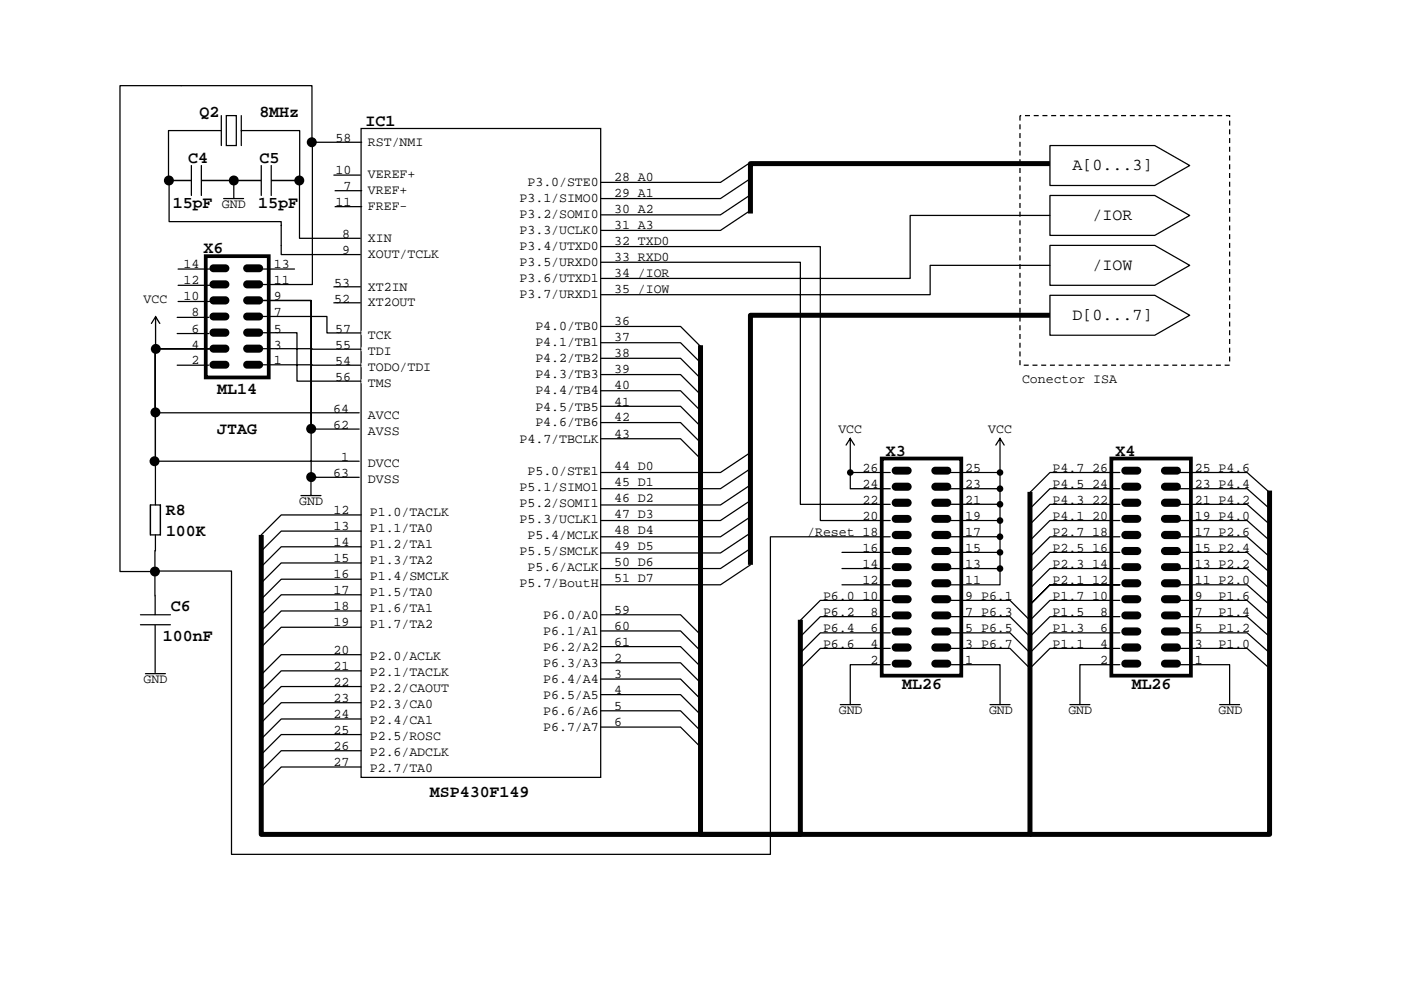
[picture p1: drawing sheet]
<svg xmlns="http://www.w3.org/2000/svg" width="297mm" height="210mm" viewBox="0 0 297 210" stroke-linecap="round" stroke-linejoin="round" font-family="sans-serif">
<path d="M216.3 24.5h44.4v52.9h-44.4z" fill="none" stroke="#010101" stroke-width=".26" stroke-dasharray="1.1 .8" stroke-linecap="butt"/>
<path d="M76.6 27.2h50.8v137.6h-50.8z" fill="#fff"/>
<path d="M76.6 27.2h50.8v137.6h-50.8z" fill="none" stroke="#010101" stroke-width=".26"/>
<path d="M186.9 97.2h16.9v46.1h-16.9z" fill="#fff"/>
<path d="M186.9 97.2h16.9v46.1h-16.9z" fill="none" stroke="#010101" stroke-width=".79"/>
<g fill="#010101">
<path d="M189.3 99.2l.6-.2h2.5a.84 .84 0 0 1 .9 .8 .84 .84 0 0 1-.9 .8h-2.5a.84 .84 0 0 1-.8-.5 .84 .84 0 0 1 .2-.9z" fill-rule="evenodd"/>
<path d="M189.3 102.6l.6-.3h2.5a.86 .86 0 0 1 .9 .9 .86 .86 0 0 1-.9 .9h-2.5a.86 .86 0 0 1-.8-.6 .86 .86 0 0 1 .2-.9z" fill-rule="evenodd"/>
<path d="M189.3 106l.6-.3h2.5a.87 .87 0 0 1 .9 .9 .87 .87 0 0 1-.9 .9h-2.5a.87 .87 0 0 1-.8-.6 .87 .87 0 0 1 .2-.9z" fill-rule="evenodd"/>
<path d="M189.3 109.4l.6-.2h2.5a.84 .84 0 0 1 .9 .8 .84 .84 0 0 1-.9 .8h-2.5a.84 .84 0 0 1-.8-.5 .84 .84 0 0 1 .2-.9z" fill-rule="evenodd"/>
<path d="M189.3 112.8l.6-.2h2.5a.87 .87 0 0 1 .9 .8 .87 .87 0 0 1-.9 .9h-2.5a.87 .87 0 0 1-.8-.5 .87 .87 0 0 1 .2-1z" fill-rule="evenodd"/>
<path d="M189.3 116.2l.6-.2h2.5a.86 .86 0 0 1 .9 .8 .86 .86 0 0 1-.9 .9h-2.5a.86 .86 0 0 1-.8-.5 .86 .86 0 0 1 .2-1z" fill-rule="evenodd"/>
<path d="M189.3 119.6l.6-.2h2.5a.84 .84 0 0 1 .9 .8 .84 .84 0 0 1-.9 .9h-2.5a.83 .83 0 0 1-.8-.5 .83 .83 0 0 1 .2-1z" fill-rule="evenodd"/>
<path d="M189.3 123.1l.6-.3h2.5a.86 .86 0 0 1 .9 .9 .86 .86 0 0 1-.9 .8h-2.5a.86 .86 0 0 1-.8-.5 .86 .86 0 0 1 .2-.9z" fill-rule="evenodd"/>
<path d="M189.3 126.4l.6-.2h2.5a.86 .86 0 0 1 .9 .9 .86 .86 0 0 1-.9 .8h-2.5a.86 .86 0 0 1-.8-.5 .86 .86 0 0 1 .2-1z" fill-rule="evenodd"/>
<path d="M189.3 129.9l.6-.3h2.5a.84 .84 0 0 1 .9 .9 .84 .84 0 0 1-.9 .8h-2.5a.84 .84 0 0 1-.8-.5 .84 .84 0 0 1 .2-.9z" fill-rule="evenodd"/>
<path d="M189.3 133.3l.6-.3h2.5a.86 .86 0 0 1 .9 .9 .86 .86 0 0 1-.9 .8h-2.5a.86 .86 0 0 1-.8-.5 .86 .86 0 0 1 .2-.9z" fill-rule="evenodd"/>
<path d="M189.3 136.7l.6-.3h2.5a.87 .87 0 0 1 .9 .9 .87 .87 0 0 1-.9 .9h-2.5a.87 .87 0 0 1-.8-.6 .87 .87 0 0 1 .2-.9z" fill-rule="evenodd"/>
<path d="M189.3 140.1l.6-.2h2.5a.84 .84 0 0 1 .9 .8 .84 .84 0 0 1-.9 .8h-2.5a.84 .84 0 0 1-.8-.5 .84 .84 0 0 1 .2-.9z" fill-rule="evenodd"/>
<path d="M197.7 99.2l.6-.2h2.6a.84 .84 0 0 1 .8 .8 .84 .84 0 0 1-.8 .8h-2.6a.84 .84 0 0 1-.8-.5 .84 .84 0 0 1 .2-.9z" fill-rule="evenodd"/>
<path d="M197.7 102.6l.6-.3h2.5a.86 .86 0 0 1 .9 .9 .86 .86 0 0 1-.9 .9h-2.5a.85 .85 0 0 1-.8-.6 .85 .85 0 0 1 .2-.9z" fill-rule="evenodd"/>
<path d="M197.7 106l.6-.3h2.5a.87 .87 0 0 1 .9 .9 .87 .87 0 0 1-.9 .9h-2.5a.86 .86 0 0 1-.8-.6 .86 .86 0 0 1 .2-.9z" fill-rule="evenodd"/>
<path d="M197.7 109.4l.6-.2h2.6a.84 .84 0 0 1 .8 .8 .84 .84 0 0 1-.8 .8h-2.6a.83 .83 0 0 1-.8-.5 .83 .83 0 0 1 .2-.9z" fill-rule="evenodd"/>
<path d="M197.7 112.8l.6-.2h2.5a.87 .87 0 0 1 .9 .8 .87 .87 0 0 1-.9 .9h-2.5a.86 .86 0 0 1-.8-.5 .86 .86 0 0 1 .2-1z" fill-rule="evenodd"/>
<path d="M197.7 116.2l.6-.2h2.5a.86 .86 0 0 1 .9 .8 .86 .86 0 0 1-.9 .9h-2.5a.86 .86 0 0 1-.8-.5 .86 .86 0 0 1 .2-1z" fill-rule="evenodd"/>
<path d="M197.7 119.6l.6-.2h2.6a.84 .84 0 0 1 .8 .8 .84 .84 0 0 1-.8 .9h-2.6a.83 .83 0 0 1-.8-.5 .83 .83 0 0 1 .2-1z" fill-rule="evenodd"/>
<path d="M197.7 123.1l.6-.3h2.5a.86 .86 0 0 1 .9 .9 .86 .86 0 0 1-.9 .8h-2.5a.86 .86 0 0 1-.8-.5 .86 .86 0 0 1 .2-.9z" fill-rule="evenodd"/>
<path d="M197.7 126.4l.6-.2h2.5a.86 .86 0 0 1 .9 .9 .86 .86 0 0 1-.9 .8h-2.5a.85 .85 0 0 1-.8-.5 .85 .85 0 0 1 .2-1z" fill-rule="evenodd"/>
<path d="M197.7 129.9l.6-.3h2.6a.84 .84 0 0 1 .8 .9 .84 .84 0 0 1-.8 .8h-2.6a.84 .84 0 0 1-.8-.5 .84 .84 0 0 1 .2-.9z" fill-rule="evenodd"/>
<path d="M197.7 133.3l.6-.3h2.5a.86 .86 0 0 1 .9 .9 .86 .86 0 0 1-.9 .8h-2.5a.85 .85 0 0 1-.8-.5 .85 .85 0 0 1 .2-.9z" fill-rule="evenodd"/>
<path d="M197.7 136.7l.6-.3h2.5a.87 .87 0 0 1 .9 .9 .87 .87 0 0 1-.9 .9h-2.5a.86 .86 0 0 1-.8-.6 .86 .86 0 0 1 .2-.9z" fill-rule="evenodd"/>
<path d="M197.7 140.1l.6-.2h2.6a.84 .84 0 0 1 .8 .8 .84 .84 0 0 1-.8 .8h-2.6a.83 .83 0 0 1-.8-.5 .83 .83 0 0 1 .2-.9z" fill-rule="evenodd"/>
</g>
<path d="M235.6 97.2h16.9v46.1h-16.9z" fill="#fff"/>
<path d="M235.6 97.2h16.9v46.1h-16.9z" fill="none" stroke="#010101" stroke-width=".79"/>
<g fill="#010101">
<path d="M238 99.2l.6-.2h2.5a.84 .84 0 0 1 .9 .8 .84 .84 0 0 1-.9 .8h-2.5a.84 .84 0 0 1-.8-.5 .84 .84 0 0 1 .2-.9z" fill-rule="evenodd"/>
<path d="M238 102.6l.6-.3h2.5a.86 .86 0 0 1 .9 .9 .86 .86 0 0 1-.9 .9h-2.5a.86 .86 0 0 1-.8-.6 .86 .86 0 0 1 .2-.9z" fill-rule="evenodd"/>
<path d="M238 106l.6-.3h2.5a.87 .87 0 0 1 .9 .9 .87 .87 0 0 1-.9 .9h-2.5a.87 .87 0 0 1-.8-.6 .87 .87 0 0 1 .2-.9z" fill-rule="evenodd"/>
<path d="M238 109.4l.6-.2h2.5a.84 .84 0 0 1 .9 .8 .84 .84 0 0 1-.9 .8h-2.5a.84 .84 0 0 1-.8-.5 .84 .84 0 0 1 .2-.9z" fill-rule="evenodd"/>
<path d="M238 112.8l.6-.2h2.5a.87 .87 0 0 1 .9 .8 .87 .87 0 0 1-.9 .9h-2.5a.87 .87 0 0 1-.8-.5 .87 .87 0 0 1 .2-1z" fill-rule="evenodd"/>
<path d="M238 116.2l.6-.2h2.5a.86 .86 0 0 1 .9 .8 .86 .86 0 0 1-.9 .9h-2.5a.86 .86 0 0 1-.8-.5 .86 .86 0 0 1 .2-1z" fill-rule="evenodd"/>
<path d="M238 119.6l.6-.2h2.5a.84 .84 0 0 1 .9 .8 .84 .84 0 0 1-.9 .9h-2.5a.83 .83 0 0 1-.8-.5 .83 .83 0 0 1 .2-1z" fill-rule="evenodd"/>
<path d="M238 123.1l.6-.3h2.5a.86 .86 0 0 1 .9 .9 .86 .86 0 0 1-.9 .8h-2.5a.86 .86 0 0 1-.8-.5 .86 .86 0 0 1 .2-.9z" fill-rule="evenodd"/>
<path d="M238 126.4l.6-.2h2.5a.86 .86 0 0 1 .9 .9 .86 .86 0 0 1-.9 .8h-2.5a.86 .86 0 0 1-.8-.5 .86 .86 0 0 1 .2-1z" fill-rule="evenodd"/>
<path d="M238 129.9l.6-.3h2.5a.84 .84 0 0 1 .9 .9 .84 .84 0 0 1-.9 .8h-2.5a.84 .84 0 0 1-.8-.5 .84 .84 0 0 1 .2-.9z" fill-rule="evenodd"/>
<path d="M238 133.3l.6-.3h2.5a.86 .86 0 0 1 .9 .9 .86 .86 0 0 1-.9 .8h-2.5a.86 .86 0 0 1-.8-.5 .86 .86 0 0 1 .2-.9z" fill-rule="evenodd"/>
<path d="M238 136.7l.6-.3h2.5a.87 .87 0 0 1 .9 .9 .87 .87 0 0 1-.9 .9h-2.5a.87 .87 0 0 1-.8-.6 .87 .87 0 0 1 .2-.9z" fill-rule="evenodd"/>
<path d="M238 140.1l.6-.2h2.5a.84 .84 0 0 1 .9 .8 .84 .84 0 0 1-.9 .8h-2.5a.84 .84 0 0 1-.8-.5 .84 .84 0 0 1 .2-.9z" fill-rule="evenodd"/>
<path d="M246.4 99.2l.6-.2h2.6a.84 .84 0 0 1 .8 .8 .84 .84 0 0 1-.8 .8h-2.6a.84 .84 0 0 1-.8-.5 .84 .84 0 0 1 .2-.9z" fill-rule="evenodd"/>
<path d="M246.4 102.6l.6-.3h2.5a.86 .86 0 0 1 .9 .9 .86 .86 0 0 1-.9 .9h-2.5a.85 .85 0 0 1-.8-.6 .85 .85 0 0 1 .2-.9z" fill-rule="evenodd"/>
<path d="M246.4 106l.6-.3h2.5a.87 .87 0 0 1 .9 .9 .87 .87 0 0 1-.9 .9h-2.5a.86 .86 0 0 1-.8-.6 .86 .86 0 0 1 .2-.9z" fill-rule="evenodd"/>
<path d="M246.4 109.4l.6-.2h2.6a.84 .84 0 0 1 .8 .8 .84 .84 0 0 1-.8 .8h-2.6a.83 .83 0 0 1-.8-.5 .83 .83 0 0 1 .2-.9z" fill-rule="evenodd"/>
<path d="M246.4 112.8l.6-.2h2.5a.87 .87 0 0 1 .9 .8 .87 .87 0 0 1-.9 .9h-2.5a.86 .86 0 0 1-.8-.5 .86 .86 0 0 1 .2-1z" fill-rule="evenodd"/>
<path d="M246.4 116.2l.6-.2h2.5a.86 .86 0 0 1 .9 .8 .86 .86 0 0 1-.9 .9h-2.5a.86 .86 0 0 1-.8-.5 .86 .86 0 0 1 .2-1z" fill-rule="evenodd"/>
<path d="M246.4 119.6l.6-.2h2.6a.84 .84 0 0 1 .8 .8 .84 .84 0 0 1-.8 .9h-2.6a.83 .83 0 0 1-.8-.5 .83 .83 0 0 1 .2-1z" fill-rule="evenodd"/>
<path d="M246.4 123.1l.6-.3h2.5a.86 .86 0 0 1 .9 .9 .86 .86 0 0 1-.9 .8h-2.5a.86 .86 0 0 1-.8-.5 .86 .86 0 0 1 .2-.9z" fill-rule="evenodd"/>
<path d="M246.4 126.4l.6-.2h2.5a.86 .86 0 0 1 .9 .9 .86 .86 0 0 1-.9 .8h-2.5a.85 .85 0 0 1-.8-.5 .85 .85 0 0 1 .2-1z" fill-rule="evenodd"/>
<path d="M246.4 129.9l.6-.3h2.6a.84 .84 0 0 1 .8 .9 .84 .84 0 0 1-.8 .8h-2.6a.84 .84 0 0 1-.8-.5 .84 .84 0 0 1 .2-.9z" fill-rule="evenodd"/>
<path d="M246.4 133.3l.6-.3h2.5a.86 .86 0 0 1 .9 .9 .86 .86 0 0 1-.9 .8h-2.5a.85 .85 0 0 1-.8-.5 .85 .85 0 0 1 .2-.9z" fill-rule="evenodd"/>
<path d="M246.4 136.7l.6-.3h2.5a.87 .87 0 0 1 .9 .9 .87 .87 0 0 1-.9 .9h-2.5a.86 .86 0 0 1-.8-.6 .86 .86 0 0 1 .2-.9z" fill-rule="evenodd"/>
<path d="M246.4 140.1l.6-.2h2.6a.84 .84 0 0 1 .8 .8 .84 .84 0 0 1-.8 .8h-2.6a.83 .83 0 0 1-.8-.5 .83 .83 0 0 1 .2-.9z" fill-rule="evenodd"/>
</g>
<g fill="none" stroke="#010101" stroke-width=".26">
<path d="M127.4 69.2h16.9l4.2 4.2M127.4 72.7h16.9l4.2 4.2M127.4 76h16.9l4.2 4.2M127.4 79.4h16.9l4.2 4.3M127.4 82.8h16.9l4.2 4.3M127.4 86.1h16.9l4.2 4.3M127.4 89.6h16.9l4.2 4.2M127.4 93h16.9l4.2 4.3M159.1 99.4l-6.3 4.2h-25.4M159.1 95.9l-6.3 4.3h-25.4M76.6 109.2h-17l-4.2 4.2M76.6 112.6h-17l-4.2 4.2"/>
<path d="M76.6 115.9h-17l-4.2 4.3M76.6 119.4h-17l-4.2 4.2M159.1 119.8l-6.3 4.2h-25.4M159.1 116.3l-6.3 4.2h-25.4M159.1 113l-6.3 4.2h-25.4M159.1 109.6l-6.3 4.2h-25.4M159.1 106.1l-6.3 4.3h-25.4M159.1 102.8l-6.3 4.3h-25.4M76.6 138.8h-17l-4.2 4.2M76.6 122.8h-17l-4.2 4.2M76.6 126.1h-17l-4.2 4.2M76.6 129.5h-17l-4.2 4.3"/>
<path d="M76.6 133h-17l-4.2 4.2M127.4 130.3h16.9l4.2 4.3M127.4 133.8h16.9l4.2 4.2M127.4 137.1h16.9l4.2 4.2M76.6 142.2h-17l-4.2 4.3M76.6 145.6h-17l-4.2 4.2M76.6 149h-17l-4.2 4.2M76.6 152.4h-17l-4.2 4.3M76.6 155.7h-17l-4.2 4.3M76.6 159.2h-17l-4.2 4.2M127.4 140.5h16.9l4.2 4.3M127.4 144h16.9l4.2 4.2"/>
<path d="M127.4 147.3h16.9l4.2 4.2M127.4 150.7h16.9l4.2 4.2M127.4 154.2h16.9l4.2 4.2M76.6 162.6h-17l-4.2 4.3"/>
</g>
<path d="M148.5 73.2v103.7h21.2v-45.5M222.6 66.8h-63.5v53M218.4 104.3v72.6h-163v-63.5" fill="none" stroke="#010101" stroke-width="1.1" stroke-linecap="butt"/>
<path d="M222.6 62.6h22.2l7.4 4.2-7.4 4.3h-22.2z" fill-rule="evenodd" fill="#fff"/>
<path d="M222.6 62.6h22.2l7.4 4.2-7.4 4.3h-22.2z" fill="none" stroke="#010101" stroke-width=".26"/>
<path d="M222.6 52h22.2l7.4 4.3-7.4 4.2h-22.2z" fill-rule="evenodd" fill="#fff"/>
<path d="M222.6 52h22.2l7.4 4.3-7.4 4.2h-22.2z" fill="none" stroke="#010101" stroke-width=".26"/>
<path d="M222.6 41.4h22.2l7.4 4.3-7.4 4.2h-22.2z" fill-rule="evenodd" fill="#fff"/>
<path d="M222.6 41.4h22.2l7.4 4.3-7.4 4.2h-22.2z" fill="none" stroke="#010101" stroke-width=".26"/>
<path d="M222.6 30.9h22.2l7.4 4.2-7.4 4.2h-22.2z" fill-rule="evenodd" fill="#fff"/>
<path d="M159.1 37.9l-6.3 4.2h-25.4M159.1 34.4l-6.3 4.3h-25.4M222.6 30.9h22.2l7.4 4.2-7.4 4.2h-22.2zM127.4 52.3h46.5v58.1h14.8M127.4 55.6h42.3v51.3h19M159.1 44.6l-6.3 4.3h-25.4M159.1 41.3l-6.3 4.3h-25.4M222.6 45.7h-29.6v13.3h-65.6M222.6 56.3h-25.4v6.2h-69.8" fill="none" stroke="#010101" stroke-width=".26"/>
<path d="M222.6 34.7h-63.5v10.6" fill="none" stroke="#010101" stroke-width="1.1" stroke-linecap="butt"/>
<g fill="#010101">
<path d="M180.2 100.1h8.5l.2 .1-.2 .1h-8.4zM179.6 100.2a.7 .7 0 0 1 1.4 0 .7 .7 0 0 1-1.4 0z"/>
<path d="M211.9 92.9h.2v31.1l-.1 .1h-10.6l-.1-.1 .1-.1h10.6l-.1 .1zM212 92.7l1 1.6v.2l-.2-.1-.9-1.4h.2l-.8 1.4h-.3z"/>
<path d="M180.2 92.9h.2v10.7l-.1-.1h8.4l.1 .2h-8.6zM180.3 92.7l1 1.6-.1 .2-.2-.1-.8-1.4h.2l-.9 1.4h-.2z"/>
<path d="M201.4 120.5l10.6-.1 .1 .1-.1 .2h-10.6zM211.3 120.5a.7 .7 0 0 1 1.4 0 .7 .7 0 0 1-1.4 0z"/>
<path d="M201.4 117h10.6l.1 .1-.1 .1h-10.6zM211.3 117.1a.7 .7 0 0 1 1.4 0 .7 .7 0 0 1-1.4 0z"/>
<path d="M201.4 113.7h10.6l.1 .1-.1 .1h-10.6zM211.3 113.8a.7 .7 0 0 1 1.4 0 .7 .7 0 0 1-1.4 0z"/>
<path d="M201.4 110.3l10.6-.1 .1 .2-.1 .1h-10.6zM211.3 110.4a.7 .7 0 0 1 1.4 0 .7 .7 0 0 1-1.4 0z"/>
<path d="M201.4 106.8h10.6l.1 .1-.1 .2h-10.6zM211.3 106.9a.7 .7 0 0 1 1.4 0 .7 .7 0 0 1-1.4 0z"/>
<path d="M201.4 103.5h10.6l.1 .1-.1 .2h-10.6zM211.3 103.6a.7 .7 0 0 1 1.4 0 .7 .7 0 0 1-1.4 0z"/>
<path d="M201.4 100.1h10.6l.1 .1-.1 .1h-10.6zM211.3 100.2a.7 .7 0 0 1 1.4 0 .7 .7 0 0 1-1.4 0z"/>
</g>
<g fill="none" stroke="#010101" stroke-width=".26">
<path d="M178.5 117.1h10.2M237.4 100.2h-14.8l-4.2 4.2M237.4 103.6h-14.8l-4.2 4.2M237.4 106.9h-14.8l-4.2 4.3M237.4 110.4h-14.8l-4.2 4.2M237.4 113.8h-14.8l-4.2 4.2M237.4 117.1h-14.8l-4.2 4.2M250.1 113.8h14.3l4.8 4.2M250.1 117.1h14.3l4.8 4.2M250.1 100.2h14.3l4.8 4.2M250.1 103.6h14.3l4.8 4.2M250.1 106.9h14.3l4.8 4.3"/>
<path d="M250.1 110.4h14.3l4.8 4.2M178.5 120.5h10.2M178.5 124h10.2M188.7 127.3h-14.8l-4.2 4.2M188.7 130.7h-14.8l-4.2 4.3M188.7 134.2h-14.8l-4.2 4.2M188.7 137.5h-14.8l-4.2 4.2M201.4 127.3h12.7l4.3 4.2 4.2-4.2h14.8M201.4 130.7h12.7l4.3 4.3 4.2-4.3h14.8M201.4 134.2h12.7l4.3 4.2 4.2-4.2h14.8M201.4 137.5h12.7l4.3 4.2 4.2-4.2h14.8M237.4 120.5h-14.8l-4.2 4.3"/>
<path d="M237.4 124h-14.8l-4.2 4.2M250.1 127.3h14.3l4.8 4.2M250.1 130.7h14.3l4.8 4.3M250.1 134.2h14.3l4.8 4.2M250.1 137.5h14.3l4.8 4.2M250.1 120.5h14.3l4.8 4.3M250.1 124h14.3l4.8 4.2M178.2 149.4h4.2M188.7 140.9h-8.4v8.5M201.4 140.9h10.6v8.5M209.9 149.4h4.2M226.8 149.4h4.3"/>
<path d="M237.4 140.9h-8.4v8.5M250.1 140.9h10.6v8.5M258.6 149.4h4.2"/>
</g>
<path d="M269.2 104v72.9h-50.8" fill="none" stroke="#010101" stroke-width="1.1" stroke-linecap="butt"/>
<path d="M43.6 54.3h13.4v25.7h-13.4z" fill="#fff"/>
<path d="M43.6 54.3h13.4v25.7h-13.4z" fill="none" stroke="#010101" stroke-width=".79"/>
<g fill="#010101">
<path d="M44.7 56.3l.6-.3h2.5a.84 .84 0 0 1 .8 .9 .84 .84 0 0 1-.8 .8h-2.5a.84 .84 0 0 1-.8-.5 .84 .84 0 0 1 .2-.9z" fill-rule="evenodd"/>
<path d="M44.7 59.7l.6-.3h2.5a.86 .86 0 0 1 .8 .9 .86 .86 0 0 1-.8 .9h-2.5a.86 .86 0 0 1-.8-.6 .86 .86 0 0 1 .2-.9z" fill-rule="evenodd"/>
<path d="M44.7 63.1l.6-.3h2.5a.87 .87 0 0 1 .8 .9 .87 .87 0 0 1-.8 .9h-2.5a.87 .87 0 0 1-.8-.6 .87 .87 0 0 1 .2-.9z" fill-rule="evenodd"/>
<path d="M44.7 66.5l.6-.2h2.5a.84 .84 0 0 1 .8 .8 .84 .84 0 0 1-.8 .8h-2.5a.84 .84 0 0 1-.8-.5 .84 .84 0 0 1 .2-.9z" fill-rule="evenodd"/>
<path d="M44.7 69.9l.6-.2h2.5a.87 .87 0 0 1 .8 .8 .87 .87 0 0 1-.8 .9h-2.5a.87 .87 0 0 1-.8-.5 .87 .87 0 0 1 .2-1z" fill-rule="evenodd"/>
<path d="M44.7 73.3l.6-.2h2.5a.86 .86 0 0 1 .8 .8 .86 .86 0 0 1-.8 .9h-2.5a.86 .86 0 0 1-.8-.5 .86 .86 0 0 1 .2-1z" fill-rule="evenodd"/>
<path d="M44.7 76.7l.6-.2h2.5a.84 .84 0 0 1 .8 .8 .84 .84 0 0 1-.8 .9h-2.5a.83 .83 0 0 1-.8-.5 .83 .83 0 0 1 .2-1z" fill-rule="evenodd"/>
<path d="M51.8 56.3l.6-.3h2.5a.84 .84 0 0 1 .9 .9 .84 .84 0 0 1-.9 .8h-2.5a.84 .84 0 0 1-.8-.5 .84 .84 0 0 1 .2-.9z" fill-rule="evenodd"/>
<path d="M51.8 59.7l.6-.3h2.5a.86 .86 0 0 1 .9 .9 .86 .86 0 0 1-.9 .9h-2.5a.86 .86 0 0 1-.8-.6 .86 .86 0 0 1 .2-.9z" fill-rule="evenodd"/>
<path d="M51.8 63.1l.6-.3h2.5a.87 .87 0 0 1 .9 .9 .87 .87 0 0 1-.9 .9h-2.5a.87 .87 0 0 1-.8-.6 .87 .87 0 0 1 .2-.9z" fill-rule="evenodd"/>
<path d="M51.8 66.5l.6-.2h2.5a.84 .84 0 0 1 .9 .8 .84 .84 0 0 1-.9 .8h-2.5a.84 .84 0 0 1-.8-.5 .84 .84 0 0 1 .2-.9z" fill-rule="evenodd"/>
<path d="M51.8 69.9l.6-.2h2.5a.87 .87 0 0 1 .9 .8 .87 .87 0 0 1-.9 .9h-2.5a.87 .87 0 0 1-.8-.6 .87 .87 0 0 1 .2-.9z" fill-rule="evenodd"/>
<path d="M51.8 73.3l.6-.2h2.5a.86 .86 0 0 1 .9 .8 .86 .86 0 0 1-.9 .9h-2.5a.86 .86 0 0 1-.8-.6 .86 .86 0 0 1 .2-.9z" fill-rule="evenodd"/>
<path d="M51.8 76.7l.6-.2h2.5a.84 .84 0 0 1 .9 .8 .84 .84 0 0 1-.9 .9h-2.5a.83 .83 0 0 1-.8-.5 .83 .83 0 0 1 .2-1z" fill-rule="evenodd"/>
</g>
<g fill="#fff">
<path d="M76.8 70l.6-.3h2.5a.85 .85 0 0 1 .9 .9 .85 .85 0 0 1-.9 .8h-2.5a.85 .85 0 0 1-.8-.5 .85 .85 0 0 1 .2-.9z" fill-rule="evenodd"/>
<path d="M76.8 73.4l.6-.2h2.5a.86 .86 0 0 1 .9 .8 .86 .86 0 0 1-.9 .9h-2.5a.86 .86 0 0 1-.8-.6 .86 .86 0 0 1 .2-.9z" fill-rule="evenodd"/>
<path d="M76.8 76.8l.6-.3h2.5a.87 .87 0 0 1 .9 .9 .87 .87 0 0 1-.9 .9h-2.5a.87 .87 0 0 1-.8-.6 .87 .87 0 0 1 .2-.9z" fill-rule="evenodd"/>
<path d="M76.8 80.2l.6-.2h2.5a.84 .84 0 0 1 .9 .8 .84 .84 0 0 1-.9 .9h-2.5a.84 .84 0 0 1-.8-.6 .84 .84 0 0 1 .2-.9z" fill-rule="evenodd"/>
</g>
<path d="M55.8 67.1h13.5v3.5h7.3M55.8 70.5h7.2v10.3h13.6M55.8 73.9l20.8 .1M55.8 77.3l20.8 .1M76.2 87.5h-43.3v-13.6h11.5h-11.5v23.9h43.3M76.2 91h-10.2v-27.3h-10.2h10.2v37.5h10.2" fill="none" stroke="#010101" stroke-width=".26"/>
<path d="M32.9 67.1l.2 .1v6.7l-.1-.1h11.4l.1 .2h-11.6zM33 66.9l1 1.6-.1 .2-.1-.1-.9-1.4h.2l-.9 1.4h-.2z" fill="#010101"/>
<g fill="#010101">
<circle cx="33" cy="87.4" r="1.06"/>
<circle cx="33" cy="74" r="1.06"/>
<circle cx="66" cy="90.9" r="1.06"/>
</g>
<path d="M63.8 105.1h4.2M67.2 101.2h-1.3v3.9" fill="none" stroke="#010101" stroke-width=".26"/>
<circle cx="66" cy="101.2" r="1.06" fill="#010101"/>
<path d="M50.6 38.3h12.9v12.2h12.9M59.6 52v2h16.8M70.7 64.2h5.7M70.7 60.8h5.7" fill="none" stroke="#010101" stroke-width=".26"/>
<g fill="#fff">
<path d="M66.7 60.2l.6-.3h2.5a.86 .86 0 0 1 .9 .9 .86 .86 0 0 1-.9 .8h-2.5a.86 .86 0 0 1-.8-.5 .86 .86 0 0 1 .2-.9z" fill-rule="evenodd"/>
<path d="M66.7 63.6l.6-.2h2.5a.85 .85 0 0 1 .9 .8 .85 .85 0 0 1-.9 .8h-2.5a.85 .85 0 0 1-.8-.5 .85 .85 0 0 1 .2-.9z" fill-rule="evenodd"/>
</g>
<path d="M47.4 42.1h4.2" fill="none" stroke="#010101" stroke-width=".26"/>
<circle cx="49.6" cy="38.3" r="1.06" fill="#010101"/>
<path d="M49.6 38.4v3.6" fill="none" stroke="#010101" stroke-width=".26"/>
<path d="M48 24.5h2.1v6.4h-2.1z" fill="#fff"/>
<path d="M46.9 24.5v6.4M48 24.5h2.1v6.4h-2.1zM48.5 38.3h-12.6v8.7h23.7v5M51.2 27.7h12.3v10.6h-12.9M51.2 24.5v6.4" fill="none" stroke="#010101" stroke-width=".26"/>
<path d="M55.4 35.1h2.1v6.3h-2.1z" fill="#fff"/>
<path d="M46.9 27.7h-11.2v10.6h12.8M55.4 35.1v6.3M57.5 35.1v6.3" fill="none" stroke="#010101" stroke-width=".26"/>
<path d="M40.6 35.1h2.1v6.3h-2.1z" fill="#fff"/>
<path d="M40.6 35.1v6.3M42.7 35.1v6.3" fill="none" stroke="#010101" stroke-width=".26"/>
<g fill="#010101">
<circle cx="35.8" cy="38.3" r="1.06"/>
<circle cx="63.5" cy="38.3" r="1.06"/>
</g>
<path d="M70.9 43.8h5.8M70.9 40.4h5.8" fill="none" stroke="#010101" stroke-width=".26"/>
<g fill="#fff">
<path d="M67 39.8l.6-.3h2.5a.87 .87 0 0 1 .8 .9 .87 .87 0 0 1-.8 .9h-2.5a.86 .86 0 0 1-.8-.6 .86 .86 0 0 1 .2-.9z" fill-rule="evenodd"/>
<path d="M67 43.2l.6-.2h2.5a.84 .84 0 0 1 .8 .8 .84 .84 0 0 1-.8 .9h-2.5a.84 .84 0 0 1-.8-.6 .84 .84 0 0 1 .2-.9z" fill-rule="evenodd"/>
</g>
<path d="M70.7 37.1h5.7" fill="none" stroke="#010101" stroke-width=".26"/>
<path d="M66.7 36.5l.6-.3h2.5a.86 .86 0 0 1 .9 .9 .86 .86 0 0 1-.9 .9h-2.5a.86 .86 0 0 1-.8-.6 .86 .86 0 0 1 .2-.9z" fill-rule="evenodd" fill="#fff"/>
<path d="M76.7 30.2h-10.5v30.1h-10.4M32.9 132.4v10.2M30.8 142.8h4.3" fill="none" stroke="#010101" stroke-width=".26"/>
<path d="M29.8 130.3h6.3v2.2h-6.3z" fill="#fff"/>
<path d="M29.8 132.5h6.3M29.8 130.3h6.3" fill="none" stroke="#010101" stroke-width=".26"/>
<path d="M31.9 107.1h2.1v6.3h-2.1z" fill="#fff"/>
<path d="M31.9 107.1h2.1v6.3h-2.1zM31.9 107.1v6.3M34 107.1v6.3" fill="none" stroke="#010101" stroke-width=".26"/>
<circle cx="32.8" cy="121.2" r="1.06" fill="#010101"/>
<path d="M33 88.5v18.6M33 113.4l-.2 6.7M32.8 122.2l.1 8.1" fill="none" stroke="#010101" stroke-width=".26"/>
<circle cx="32.8" cy="97.8" r="1.06" fill="#010101"/>
<path d="M66.1 30.9v-12.7h-40.7v103h6.4" fill="none" stroke="#010101" stroke-width=".26"/>
<circle cx="66.1" cy="30.2" r="1.06" fill="#010101"/>
<path d="M37.8 57h6.6M55.7 57h6.7M37.6 67.3h6.7M37.6 70.7h6.7M37.6 77.4h6.7M37.8 60.5h6.6M37.8 63.9h6.6M188.7 113.8h-25.4v67.3h-114.2v-60h-16.1" fill="none" stroke="#010101" stroke-width=".26"/>
<g font-size="3.5">
<text x="42.3" y="24.7">Q2</text>
<text x="55" y="24.7">8MHz</text>
<text x="77.5" y="26.8">IC1</text>
<text x="39.9" y="34.6">C4</text>
<text x="55" y="34.6">C5</text>
<text x="227.4" y="36.1">A[0...3]</text>
<text x="36.6" y="44.2">15pF</text>
<text x="54.7" y="44.2">15pF</text>
<text x="231.6" y="46.7">/IOR</text>
<text x="43.2" y="53.7">X6</text>
<text x="231.6" y="57.3">/IOW</text>
<text x="227.4" y="67.9">D[0...7]</text>
<text x="46.1" y="83.5">ML14</text>
<text x="46.1" y="92">JTAG</text>
<text x="187.8" y="96.6">X3</text>
<text x="236.5" y="96.6">X4</text>
<text x="35.2" y="109.1">R8</text>
<text x="35.2" y="113.6">100K</text>
<text x="36.3" y="129.6">C6</text>
<text x="34.5" y="135.9">100nF</text>
<text x="191.3" y="146.1">ML26</text>
<text x="239.9" y="146.1">ML26</text>
<text x="91.1" y="169">MSP430F149</text>
</g>
<g font-size="2.8">
<text x="71.1" y="30.2">58</text>
<text x="78" y="31">RST/NMI</text>
<text x="71.1" y="37">10</text>
<text x="72.8" y="40.4">7</text>
<text x="78" y="37.8">VEREF+</text>
<text x="78" y="41.2">VREF+</text>
<text x="111.8" y="39.5">P3.0/STE0</text>
<text x="130.2" y="38.4">28 A0</text>
<text x="130.2" y="41.8">29 A1</text>
<text x="47.1" y="44.2">GND</text>
<text x="71.1" y="43.8">11</text>
<text x="78" y="44.6">FREF-</text>
<text x="110.2" y="42.9">P3.1/SIMO0</text>
<text x="110.2" y="46.3">P3.2/SOMI0</text>
<text x="130.2" y="45.2">30 A2</text>
<text x="72.5" y="50.6">8</text>
<text x="72.5" y="54">9</text>
<text x="78" y="51.4">XIN</text>
<text x="110.2" y="49.7">P3.3/UCLK0</text>
<text x="110.2" y="53.1">P3.4/UTXD0</text>
<text x="130.2" y="48.6">31 A3</text>
<text x="130.2" y="52">32 TXD0</text>
<text x="38.9" y="56.9">14</text>
<text x="58.1" y="56.9">13</text>
<text x="78" y="54.8">XOUT/TCLK</text>
<text x="110.2" y="56.5">P3.5/URXD0</text>
<text x="110.2" y="59.9">P3.6/UTXD1</text>
<text x="130.2" y="55.4">33 RXD0</text>
<text x="130.2" y="58.8">34 /IOR</text>
<text x="30.4" y="64.3">VCC</text>
<text x="38.9" y="60.3">12</text>
<text x="38.9" y="63.7">10</text>
<text x="58.1" y="60.3">11</text>
<text x="58.1" y="63.7">9</text>
<text x="70.9" y="60.7">53</text>
<text x="70.9" y="64.2">52</text>
<text x="78" y="61.6">XT2IN</text>
<text x="78" y="65">XT2OUT</text>
<text x="110.2" y="63.3">P3.7/URXD1</text>
<text x="130.2" y="62.2">35 /IOW</text>
<text x="40.6" y="67.1">8</text>
<text x="40.6" y="70.5">6</text>
<text x="58.1" y="67.1">7</text>
<text x="58.1" y="70.5">5</text>
<text x="71.1" y="70.6">57</text>
<text x="78" y="71.8">TCK</text>
<text x="113.5" y="70.1">P4.0/TB0</text>
<text x="130.2" y="69">36</text>
<text x="40.6" y="73.9">4</text>
<text x="40.6" y="77.3">2</text>
<text x="58.1" y="73.9">3</text>
<text x="58.1" y="77.3">1</text>
<text x="71.1" y="74">55</text>
<text x="71.1" y="77.4">54</text>
<text x="78" y="75.2">TDI</text>
<text x="113.5" y="73.4">P4.1/TB1</text>
<text x="113.5" y="76.9">P4.2/TB2</text>
<text x="130.2" y="72.4">37</text>
<text x="130.2" y="75.8">38</text>
<text x="71.1" y="80.8">56</text>
<text x="78" y="78.6">TODO/TDI</text>
<text x="78" y="82">TMS</text>
<text x="113.5" y="80.2">P4.3/TB3</text>
<text x="113.5" y="83.6">P4.4/TB4</text>
<text x="130.2" y="79.2">39</text>
<text x="130.2" y="82.6">40</text>
<text x="216.7" y="81.2">Conector ISA</text>
<text x="70.7" y="87.6">64</text>
<text x="78" y="88.8">AVCC</text>
<text x="113.5" y="87">P4.5/TB5</text>
<text x="130.2" y="86">41</text>
<text x="130.2" y="89.4">42</text>
<text x="70.7" y="91">62</text>
<text x="78" y="92.2">AVSS</text>
<text x="110.2" y="93.8">P4.7/TBCLK</text>
<text x="113.5" y="90.4">P4.6/TB6</text>
<text x="130.2" y="92.8">43</text>
<text x="177.8" y="91.8">VCC</text>
<text x="209.5" y="91.8">VCC</text>
<text x="70.7" y="101.2">63</text>
<text x="72.3" y="97.7">1</text>
<text x="78" y="98.9">DVCC</text>
<text x="111.8" y="100.6">P5.0/STE1</text>
<text x="130.2" y="99.6">44 D0</text>
<text x="182.9" y="100.1">26</text>
<text x="204.7" y="100.1">25</text>
<text x="223.2" y="100.1">P4.7 26</text>
<text x="253.3" y="100.1">25 P4.6</text>
<text x="63.5" y="107.1">GND</text>
<text x="78" y="102.3">DVSS</text>
<text x="110.2" y="104">P5.1/SIMO1</text>
<text x="110.2" y="107.4">P5.2/SOMI1</text>
<text x="130.2" y="103">45 D1</text>
<text x="130.2" y="106.3">46 D2</text>
<text x="182.9" y="103.5">24</text>
<text x="182.9" y="106.9">22</text>
<text x="204.7" y="103.5">23</text>
<text x="204.7" y="106.9">21</text>
<text x="223.2" y="103.5">P4.5 24</text>
<text x="223.2" y="106.9">P4.3 22</text>
<text x="253.3" y="103.5">23 P4.4</text>
<text x="253.3" y="106.9">21 P4.2</text>
<text x="70.7" y="109">12</text>
<text x="70.7" y="112.4">13</text>
<text x="78.4" y="109.3">P1.0/TACLK</text>
<text x="78.4" y="112.7">P1.1/TA0</text>
<text x="110.2" y="110.8">P5.3/UCLK1</text>
<text x="130.2" y="109.7">47 D3</text>
<text x="130.2" y="113.1">48 D4</text>
<text x="171.2" y="113.7">/Reset 18</text>
<text x="182.9" y="110.3">20</text>
<text x="204.7" y="110.3">19</text>
<text x="204.7" y="113.7">17</text>
<text x="223.2" y="110.3">P4.1 20</text>
<text x="223.2" y="113.7">P2.7 18</text>
<text x="253.3" y="110.3">19 P4.0</text>
<text x="253.3" y="113.7">17 P2.6</text>
<text x="70.7" y="115.8">14</text>
<text x="70.7" y="119.2">15</text>
<text x="78.4" y="116.1">P1.2/TA1</text>
<text x="78.4" y="119.5">P1.3/TA2</text>
<text x="110.2" y="117.6">P5.5/SMCLK</text>
<text x="111.8" y="114.2">P5.4/MCLK</text>
<text x="130.2" y="116.5">49 D5</text>
<text x="130.2" y="119.9">50 D6</text>
<text x="182.9" y="117.1">16</text>
<text x="204.7" y="117.1">15</text>
<text x="223.2" y="117.1">P2.5 16</text>
<text x="253.3" y="117.1">15 P2.4</text>
<text x="70.7" y="122.6">16</text>
<text x="70.7" y="126">17</text>
<text x="78.4" y="122.9">P1.4/SMCLK</text>
<text x="110.2" y="124.4">P5.7/BoutH</text>
<text x="111.8" y="121">P5.6/ACLK</text>
<text x="130.2" y="123.3">51 D7</text>
<text x="182.9" y="120.5">14</text>
<text x="182.9" y="123.8">12</text>
<text x="204.7" y="120.5">13</text>
<text x="204.7" y="123.8">11</text>
<text x="223.2" y="120.5">P2.3 14</text>
<text x="223.2" y="123.8">P2.1 12</text>
<text x="253.3" y="120.5">13 P2.2</text>
<text x="253.3" y="123.8">11 P2.0</text>
<text x="70.7" y="129.4">18</text>
<text x="78.4" y="126.3">P1.5/TA0</text>
<text x="78.4" y="129.7">P1.6/TA1</text>
<text x="115.2" y="131.2">P6.0/A0</text>
<text x="130.2" y="130.1">59</text>
<text x="174.5" y="127.3">P6.0 10</text>
<text x="174.5" y="130.6">P6.2</text>
<text x="184.5" y="130.6">8</text>
<text x="204.7" y="127.3">9 P6.1</text>
<text x="204.7" y="130.6">7 P6.3</text>
<text x="223.2" y="127.3">P1.7 10</text>
<text x="223.2" y="130.6">P1.5</text>
<text x="233.2" y="130.6">8</text>
<text x="253.3" y="127.3">9</text>
<text x="253.3" y="130.6">7</text>
<text x="258.4" y="127.3">P1.6</text>
<text x="258.4" y="130.6">P1.4</text>
<text x="70.7" y="132.8">19</text>
<text x="78.4" y="133.1">P1.7/TA2</text>
<text x="115.2" y="134.6">P6.1/A1</text>
<text x="115.2" y="138">P6.2/A2</text>
<text x="130.2" y="133.5">60</text>
<text x="130.2" y="136.9">61</text>
<text x="174.5" y="134">P6.4</text>
<text x="174.5" y="137.4">P6.6</text>
<text x="184.5" y="134">6</text>
<text x="184.5" y="137.4">4</text>
<text x="204.7" y="134">5 P6.5</text>
<text x="204.7" y="137.4">3 P6.7</text>
<text x="223.2" y="134">P1.3</text>
<text x="223.2" y="137.4">P1.1</text>
<text x="233.2" y="134">6</text>
<text x="233.2" y="137.4">4</text>
<text x="253.3" y="134">5</text>
<text x="253.3" y="137.4">3</text>
<text x="258.4" y="134">P1.2</text>
<text x="258.4" y="137.4">P1.0</text>
<text x="70.7" y="138.6">20</text>
<text x="70.7" y="142">21</text>
<text x="78.4" y="139.9">P2.0/ACLK</text>
<text x="78.4" y="143.3">P2.1/TACLK</text>
<text x="115.2" y="141.4">P6.3/A3</text>
<text x="130.2" y="140.3">2</text>
<text x="130.2" y="143.7">3</text>
<text x="184.5" y="140.8">2</text>
<text x="204.7" y="140.8">1</text>
<text x="233.2" y="140.8">2</text>
<text x="253.3" y="140.8">1</text>
<text x="30.4" y="144.9">GND</text>
<text x="70.7" y="145.4">22</text>
<text x="70.7" y="148.8">23</text>
<text x="78.4" y="146.7">P2.2/CAOUT</text>
<text x="115.2" y="144.8">P6.4/A4</text>
<text x="115.2" y="148.1">P6.5/A5</text>
<text x="130.2" y="147.1">4</text>
<text x="70.7" y="152.2">24</text>
<text x="70.7" y="155.6">25</text>
<text x="78.4" y="150.1">P2.3/CA0</text>
<text x="78.4" y="153.5">P2.4/CA1</text>
<text x="115.2" y="151.6">P6.6/A6</text>
<text x="115.2" y="154.9">P6.7/A7</text>
<text x="130.2" y="150.5">5</text>
<text x="130.2" y="153.9">6</text>
<text x="177.8" y="151.5">GND</text>
<text x="209.7" y="151.5">GND</text>
<text x="226.5" y="151.5">GND</text>
<text x="258.4" y="151.5">GND</text>
<text x="70.7" y="159">26</text>
<text x="78.4" y="156.9">P2.5/ROSC</text>
<text x="78.4" y="160.3">P2.6/ADCLK</text>
<text x="70.7" y="162.4">27</text>
<text x="78.4" y="163.7">P2.7/TA0</text>
</g>
</svg>
